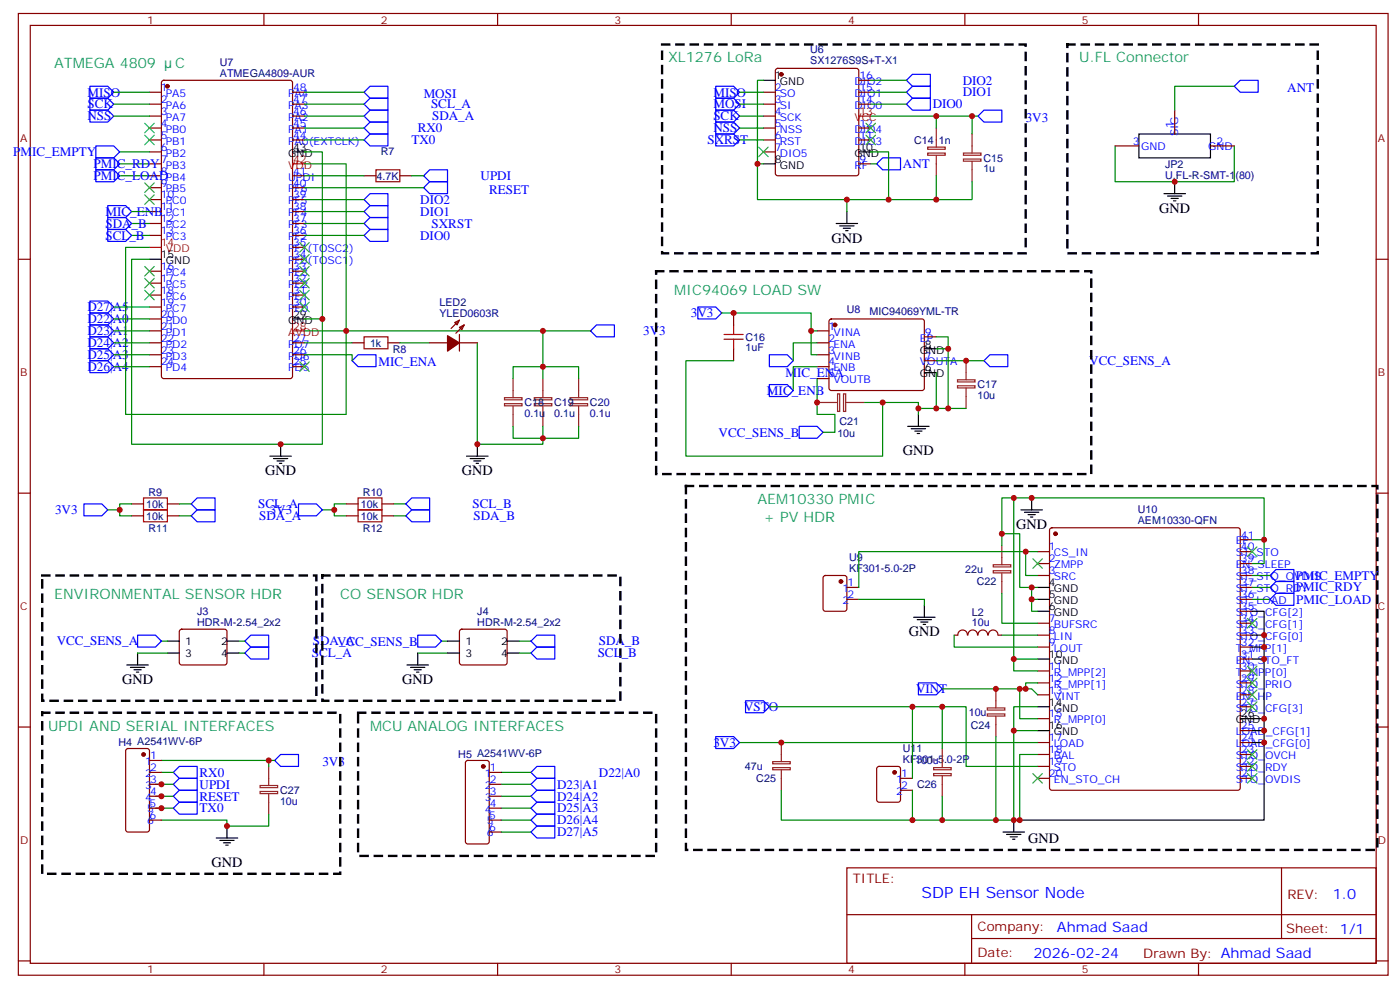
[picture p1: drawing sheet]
<svg xmlns="http://www.w3.org/2000/svg" width="414mm" height="292mm" viewBox="0 0 414 292" stroke-linecap="round" stroke-linejoin="round" font-family="sans-serif">
<g fill="none" stroke="#870000" stroke-width=".35">
<path d="M5.4 4h405.4v284.3h-405.4zM9 7.5h398.2v277.3h-398.2zM78.1 4v3.5M147.2 4v3.5M216.4 4v3.5M285.5 4v3.5M354.7 4v3.5M44.2 27.3h3.6M44.2 30.8h3.6M44.2 34.3h3.6M44.2 37.9h3.6M48 23.9l.5-.2h37.4l.6 .5 .1 87-.5 .7h-37.6l-.7-.4v-87.1z"/>
<path d="M86.6 27.3h3.5M86.6 30.8h3.5M86.6 34.3h3.5M86.6 37.9h3.5M225.9 27.3h3.5M225.9 30.8h3.5M225.9 34.3h3.5M225.9 37.9h3.5M229.7 20.4l.5-.2h23.2l.5 .2 .2 .5v30.4l-.2 .5-.5 .2h-23.2l-.5-.3-.3-.4v-30.4zM254.1 27.3h3.6M254.1 30.8h3.6M254.1 37.9h3.6"/>
<path d="M254.1 23.7h3.6M347.6 32.6v7M44.2 41.4h3.6M44.2 44.9h3.6M44.2 48.4h3.6M44.2 52h3.6M44.2 55.5h3.6M44.2 59h3.6M86.6 41.4h3.5M86.6 52h3.5M86.6 55.5h3.5M86.6 59h3.5"/>
<path d="M107.7 52h3.6M118.3 52h3.5M225.9 41.4h3.5M225.9 44.9h3.5M254.1 41.4h3.6M254.1 48.4h3.6M330 43.1h7M358.2 43.1h7.1M5.4 76.7h3.6M44.2 62.5h3.6M44.2 66.1h3.6M44.2 69.6h3.6"/>
<path d="M86.6 76.7h3.5M86.6 62.5h3.5M86.6 66.1h3.5M86.6 69.6h3.5M86.6 73.1h3.5M407.2 76.7h3.6M44.2 80.2h3.6M44.2 83.7h3.6M44.2 87.2h3.6M44.2 90.8h3.6M44.2 94.3h3.6M44.2 97.8h3.6"/>
<path d="M86.6 80.2h3.5M86.6 83.7h3.5M86.6 87.2h3.5M86.6 90.8h3.5M134.5 95.4l1.5-.7-.7 1.4zM136 96.8l1.4-.7-.7 1.4zM136 98.9v4.9M136 94.7l-2.5 2.4M137.4 96.1l-2.5 2.4M217.1 92.5v3.6M241.8 97.8h3.5M245.6 94.5l.4-.2h26.8l.5 .2 .2 .5v20l-.7 .5-27-.1-.5-.6v-19.8z"/>
<path d="M273.5 99.6h3.6M44.2 101.4h3.6M44.2 104.9h3.6M44.2 108.4h3.6M86.6 101.4h3.5M86.6 104.9h3.5M86.6 108.4h3.5M104.2 101.4h3.5M114.8 101.4h3.5M127.1 101.4h5.3M136 101.4h5.3M217.1 103.1v3.5"/>
<path d="M241.8 101.4h3.5M241.8 104.9h3.5M241.8 108.4h3.5M241.8 111.9h3.5M273.5 106.6h3.6M5.4 145.8h3.6M38.9 149h3.6M38.9 152.5h3.6M49.5 149h3.6M49.5 152.5h3.6M102.4 149h3.6M102.4 152.5h3.6"/>
<path d="M113 149h3.6M113 152.5h3.6M310.8 156.2l.5-.2h55l.5 .2 .2 .5v76.2l-.2 .5-.5 .2h-55l-.5-.2-.2-.5v-76.2zM367 159.6h3.6M407.2 145.8h3.6M243.8 170.4l.5-.3h5.6l.7 .5v9.4l-.4 .7h-5.9l-.7-.4v-9.4zM250.6 177.2h3.5M250.6 173.7h3.5M307.1 163.1h3.5M307.1 166.6h3.5M307.1 170.1h3.5M367 163.1h3.6"/>
<path d="M367 166.6h3.6M367 170.1h3.6M367 177.2h3.6M367 173.7h3.6M53.3 186.2l.5-.2h12.7l.5 .2 .2 .5-.1 9.5-.6 .4-13-.1-.4-.6v-9.2zM136.2 186.2l.5-.2h12.7l.5 .2 .2 .5-.1 9.5-.6 .4-13-.1-.4-.6v-9.2zM286.3 187.8a1.41 1.41 0 0 0-1.4-1.5 1.41 1.41 0 0 0-1.4 1.5h-1.1M286.5 187.8a1.41 1.41 0 0 1 1.4-1.5 1.41 1.41 0 0 1 1.4 1.5M289.4 187.8a1.41 1.41 0 0 1 1.4-1.5 1.41 1.41 0 0 1 1.5 1.5M292.5 187.8a1.41 1.41 0 0 1 1.4-1.5 1.41 1.41 0 0 1 1.4 1.5M295.4 187.8h1.1M307.1 184.3h3.5"/>
<path d="M307.1 187.8h3.5M307.1 191.3h3.5M307.1 198.4h3.5M367 184.3h3.6M367 187.8h3.6M367 191.3h3.6M367 198.4h3.6M367 194.8h3.6M367 180.7h3.6M5.4 214.9h3.6M307.1 201.9h3.5M307.1 205.4h3.5"/>
<path d="M307.1 212.5h3.5M307.1 219.5h3.5M367 201.9h3.6M367 205.4h3.6M367 219.5h3.6M367 216h3.6M367 209h3.6M407.2 214.9h3.6M37.4 221.5l.5-.2h5.6l.7 .4v23.6l-.4 .6-5.9 .1-.7-.5v-23.5zM44.2 228.4h3.6M44.2 231.9h3.6M44.2 235.4h3.6"/>
<path d="M44.2 238.9h3.6M44.2 224.8h3.6M138 225l.4-.2h5.7l.6 .5 .1 23.5-.5 .7h-5.9l-.6-.4-.1-23.6zM144.8 228.4h3.5M144.8 231.9h3.5M144.8 235.4h3.5M144.8 238.9h3.5M259.7 226.8l.4-.2h5.7l.6 .4 .1 9.5-.5 .6-5.9 .1-.6-.5-.1-9.4zM266.5 230.1h3.5M266.5 233.6h3.5M307.1 223.1h3.5M307.1 226.6h3.5"/>
<path d="M307.1 230.1h3.5M367 223.1h3.6M367 226.6h3.6M367 230.1h3.6M44.2 242.5h3.6M144.8 242.5h3.5M144.8 246h3.5M250.6 256.6h156.6v28.2h-156.6zM379.2 256.6v20.9M250.6 270.4h156.5M287.5 277.5h119.6M287.5 270.4v14.1"/>
<path d="M5.4 284.1h3.6M78.1 284.8v3.5M147.2 284.8v3.5M216.4 284.8v3.5M285.5 284.8v3.5M354.7 284.8v3.5M407.2 284.1h3.6"/>
</g>
<g fill="#870000" stroke="#870000" stroke-width=".35">
<path d="M132.4 99.2l3.6 2.2-3.6 2.4z"/>
<circle cx="49.5" cy="25.5" r=".53"/>
<circle cx="231.2" cy="22" r=".53"/>
<circle cx="247.1" cy="96.1" r=".53"/>
<circle cx="312.3" cy="157.8" r=".53"/>
<circle cx="143" cy="226.6" r=".53"/>
<circle cx="42.5" cy="223.1" r=".53"/>
<circle cx="248.8" cy="171.9" r=".53"/>
<circle cx="264.7" cy="228.4" r=".53"/>
</g>
<path d="M254.1 34.3h3.6M86.6 48.4h3.5M44.2 73.1h3.6M86.6 97.8h3.5" fill="none" stroke="#f00" stroke-width=".35"/>
<g fill="none" stroke="#000" stroke-width=".35">
<path d="M225.9 23.7h3.5M337 39.6h21.2v7.1h-21.2zM86.6 44.9h3.5M225.9 48.4h3.5M254.1 44.9h3.6M344.5 57.3h6.3M345.5 58h4.2M346.6 58.7h2.1M347.3 59.4h.7M347.6 53.7v3.6M44.2 76.7h3.6M247.4 66.1h6.4"/>
<path d="M248.5 66.8h4.2M249.6 67.5h2.1M250.3 68.2h.7M250.6 62.5v3.6M86.6 94.3h3.5M273.5 110.2h3.6M273.5 103.1h3.6M79.9 134.9h6.3M80.9 135.6h4.3M82 136.3h2.1M82.7 137h.7M83 131.3v3.6"/>
<path d="M138.1 134.9h6.3M139.1 135.6h4.3M140.2 136.3h2.1M140.9 137h.7M141.3 131.3v3.6M268.6 126h6.4M269.7 126.8h4.2M270.7 127.5h2.1M271.4 128.2h.7M271.8 122.5v3.5M302.1 150.7h6.4M303.2 151.4h4.2"/>
<path d="M304.2 152.2h2.2M304.9 152.9h.7M305.3 147.2v3.5M273.5 179v3.5M307.1 173.7h3.5M307.1 177.2h3.5M37.5 196.6h6.4M38.6 197.3h4.2M39.7 198h2.1M40.4 198.7h.7M40.7 193.1v3.5M49.5 189.5h3.6"/>
<path d="M49.5 193.1h3.6M67.2 189.5h3.5M67.2 193.1h3.5M120.4 196.6h6.4M121.5 197.3h4.2M122.6 198h2.1M123.3 198.7h.7M123.6 193.1v3.5M132.4 189.5h3.6M132.4 193.1h3.6M150.1 189.5h3.5M150.1 193.1h3.5"/>
<path d="M270.4 182.5h6.3M271.4 183.2h4.3M272.5 183.9h2.1M273.2 184.6h.7M307.1 180.7h3.5M307.1 194.8h3.5M370.6 187.8h3.5v24.7M370.6 180.7h3.5v7.1M370.6 194.8h3.5M370.6 191.3h3.5M307.1 209h3.5M307.1 216h3.5"/>
<path d="M367 212.5h7.1v30h-72.3M370.6 216h3.5M370.6 219.5h3.5M64 247.8h6.3M65.1 248.5h4.2M66.1 249.2h2.1M66.8 249.9h.7M67.2 244.2v3.6M296.8 246h6.4M297.9 246.7h4.2M298.9 247.4h2.2M299.6 248.1h.8"/>
<path d="M300 242.5v3.5"/>
</g>
<g fill="none" stroke="#00f" stroke-width=".35">
<path d="M26.6 25.5h5.3l1.8 1.8-1.8 1.7h-5.3zM26.6 29h5.3l1.8 1.8-1.8 1.8h-5.3zM26.6 32.6h5.3l1.8 1.7-1.8 1.8h-5.3zM109.5 39.6h5.3v3.5h-5.3l-1.8-1.7zM109.5 36.1h5.3v3.5h-5.3l-1.8-1.7zM109.5 32.6h5.3v3.5h-5.3l-1.8-1.8zM109.5 29h5.3v3.6h-5.3l-1.8-1.8zM109.5 25.5h5.3v3.5h-5.3l-1.8-1.7zM211.8 25.5h5.3l1.8 1.8-1.8 1.7h-5.3zM211.8 29h5.3l1.8 1.8-1.8 1.8h-5.3zM211.8 32.6h5.3l1.8 1.7-1.8 1.8h-5.3zM211.8 36.1h5.3l1.8 1.8-1.8 1.7h-5.3z"/>
<path d="M211.8 39.6h5.3l1.8 1.8-1.8 1.7h-5.3zM270 29h5.3v3.6h-5.3l-1.7-1.8zM270 25.5h5.3v3.5h-5.3l-1.7-1.7zM270 22h5.3v3.5h-5.3l-1.7-1.8zM291.2 32.6h5.3v3.5h-5.3l-1.8-1.8zM367 23.7h5.3v3.6h-5.3l-1.7-1.8zM28.4 43.1h5.3l1.7 1.8-1.7 1.8h-5.3zM28.4 46.7h5.3l1.7 1.7-1.7 1.8h-5.3zM28.4 50.2h5.3l1.7 1.8-1.7 1.7h-5.3zM109.5 57.3h5.3v3.5h-5.3l-1.8-1.8zM127.1 53.7h5.3v3.6h-5.3l-1.7-1.8zM127.1 50.2h5.3v3.5h-5.3l-1.7-1.7z"/>
<path d="M259.4 48.4l1.8-1.7h5.3v3.5h-5.3zM31.9 60.8h5.3l1.7 1.7-1.7 1.8h-5.3zM31.9 64.3h5.3l1.7 1.8-1.7 1.7h-5.3zM31.9 67.8h5.3l1.7 1.8-1.7 1.8h-5.3zM109.5 67.8h5.3v3.6h-5.3l-1.8-1.8zM109.5 64.3h5.3v3.5h-5.3l-1.8-1.7zM109.5 60.8h5.3v3.5h-5.3l-1.8-1.8zM26.6 96.1h5.3l1.8 1.7-1.8 1.8h-5.3zM26.6 92.5h5.3l1.8 1.8-1.8 1.8h-5.3zM26.6 99.6h5.3l1.8 1.8-1.8 1.7h-5.3zM26.6 89h5.3l1.8 1.8-1.8 1.7h-5.3zM176.5 96.1h5.3v3.5h-5.3l-1.7-1.8z"/>
<path d="M206.5 90.8h5.3l1.8 1.7-1.8 1.8h-5.3zM26.6 106.6h5.3l1.8 1.8-1.8 1.8h-5.3zM26.6 103.1h5.3l1.8 1.8-1.8 1.7h-5.3zM104.2 106.6l1.8-1.7h5.3v3.5h-5.3zM227.7 104.9h5.3l1.7 1.7-1.7 1.8h-5.3zM227.7 113.7h5.3l1.7 1.8-1.7 1.7h-5.3zM291.2 106.6l1.7-1.7h5.3v3.5h-5.3zM236.5 126h5.3l1.8 1.8-1.8 1.8h-5.3zM24.8 149h5.3l1.8 1.7-1.8 1.8h-5.3zM56.6 149l1.7-1.8h5.3v3.5h-5.3zM58.3 150.7h5.3v3.6h-5.3l-1.7-1.8zM88.3 149h5.3l1.8 1.7-1.8 1.8h-5.3z"/>
<path d="M121.8 147.2h5.3v3.5h-5.3l-1.7-1.7zM121.8 150.7h5.3v3.6h-5.3l-1.7-1.8zM375.8 173.7l1.8-1.8h5.3v3.5h-5.3zM375.8 170.1l1.8-1.7h5.3v3.5h-5.3zM375.8 177.2l1.8-1.8h5.3v3.6h-5.3zM40.7 187.8h5.3l1.8 1.7-1.8 1.8h-5.3zM74.2 187.8h5.3v3.5h-5.3l-1.7-1.8zM74.2 191.3h5.3v3.5h-5.3l-1.7-1.7zM123.6 187.8h5.3l1.8 1.7-1.8 1.8h-5.3zM158.9 187.8h5.3v3.5h-5.3l-1.8-1.8zM158.9 191.3h5.3v3.5h-5.3l-1.8-1.7zM211.8 217.8h5.3l1.8 1.7-1.8 1.8h-5.3z"/>
<path d="M220.6 207.2h5.3l1.8 1.8-1.8 1.7h-5.3zM271.8 201.9h5.3l1.7 1.8-1.7 1.7h-5.3zM51.3 228.4l1.8-1.8h5.2v3.5h-5.2zM53.1 230.1h5.2v3.5h-5.2l-1.8-1.7zM53.1 237.2h5.2v3.5h-5.2l-1.8-1.8zM53.1 233.6h5.2v3.6h-5.2l-1.8-1.8zM83 223.1h5.3v3.5h-5.3l-1.7-1.8zM158.9 233.6h5.3v3.6h-5.3l-1.8-1.8zM158.9 230.1h5.3v3.5h-5.3l-1.8-1.7zM158.9 226.6h5.3v3.5h-5.3l-1.8-1.7zM158.9 237.2h5.3v3.5h-5.3l-1.8-1.8zM158.9 240.7h5.3v3.5h-5.3l-1.8-1.7z"/>
<path d="M158.9 244.2h5.3v3.6h-5.3l-1.8-1.8z"/>
</g>
<g fill="none" stroke="#008700" stroke-width=".35">
<path d="M33.7 27.3h10.5M33.7 30.8h10.5M33.7 34.3h10.5M90.1 27.3h17.6M90.1 30.8h17.6M90.1 34.3h17.6M90.1 37.9h17.6M218.9 27.3h7M218.9 30.8h7M218.9 34.3h7M218.9 37.9h7M225.9 23.7h-1.7v24.7h1.7"/>
<path d="M257.7 27.3h10.6M257.7 30.8h10.6M257.7 34.3h31.7M257.7 23.7h10.6M277.1 34.3v3.6M287.7 34.3v5.3M365.3 25.5h-17.7v7.1M35.4 52h8.8M35.4 48.4h8.8M35.4 44.9h8.8M90.1 44.9h5.3v49.4M90.1 48.4h12.3v74.1h-65.2v-49.4h7"/>
<path d="M90.1 41.4h17.6M90.1 52h17.6M90.1 55.5h35.3M90.1 59h17.6M121.8 52h3.6M218.9 41.4h7M250.6 59v3.5M257.7 44.9h5.3v14.1h-38.8v-10.6M257.7 48.4h1.7M277.1 52v7M287.7 53.7v5.3h-24.7M330 43.1v10.6h35.3v-10.6"/>
<path d="M38.9 69.6h5.3M38.9 66.1h5.3M38.9 62.5h5.3M44.2 76.7h-5.3v54.6h56.5v-37h-5.3M90.1 69.6h17.6M90.1 66.1h17.6M90.1 62.5h17.6M33.7 97.8h10.5M33.7 94.3h10.5M33.7 90.8h10.5M90.1 97.8h84.7M160.7 97.8v10.6h10.5v3.5"/>
<path d="M213.6 92.5h26.4v5.3h1.8M240 97.8v7.1h1.8M277.1 99.6h3.5v3.5M33.7 101.4h10.5M33.7 104.9h10.5M33.7 108.4h10.5M90.1 104.9h14.1v1.7M90.1 101.4h14.1M118.3 101.4h8.8M141.3 101.4v29.9h19.4v-1.7h10.5v-3.6M151.8 111.9v-3.5h8.9v3.5M217.1 106.6h-14.1v28.3h58.2v-15.9"/>
<path d="M241.8 101.4h-7.1v5.2M241.8 108.4h-7.1v7.1M241.8 111.9v10.6h5.3v5.3h-3.5M255.9 119h15.9v1.8M277.1 103.1h3.5v17.7M277.1 106.6h14.1M277.1 110.2v10.6M151.8 126v3.6h8.9v-3.6M285.9 120.8h-14.1v1.7M35.4 150.7v1.8h3.5M38.9 149h-3.5v1.7h-3.5M53.1 149h3.5"/>
<path d="M53.1 152.5h3.5M98.9 150.7v1.8h3.5M102.4 149h-3.5v1.7h-3.5M116.6 149h3.5M116.6 152.5h3.5M296.5 157.8h5.3v15.9h3.5M300 147.2v47.6h7.1M370.6 159.6h3.5v-12.4h-77.6v14.1M374.1 159.6v7h-3.5M254.1 177.2h19.4v1.8M296.5 175.4v8.9h10.6M303.5 163.1h-49.4v10.6"/>
<path d="M305.3 177.2v3.5h1.8M307.1 173.7h-1.8v3.5h1.8M307.1 163.1h-3.6v7h3.6M370.6 173.7h5.2M370.6 170.1h5.2M370.6 177.2h5.2M40.7 193.1h8.8M47.8 189.5h1.7M70.7 189.5h1.8M70.7 193.1h1.8M123.6 193.1h8.8M130.7 189.5h1.7"/>
<path d="M153.6 189.5h3.5M153.6 193.1h3.5M282.4 187.8v3.5h24.7M296.5 187.8h10.6M300 194.8v3.6h7.1M218.9 219.5h88.2M227.7 209h58.2v17.6h21.2M270 209v21.1M278.8 203.7h26.5l1.8 1.7M278.8 209v12.3M300 216h7.1M301.8 203.7v8.8h5.3"/>
<path d="M307.1 209h-7.1v33.5h-5.3v-24.7M307.1 201.9h-3.6v1.8M46 231.9h5.3M46 238.9h5.3M46 235.4h5.3M47.8 224.8h31.7M47.8 228.4h3.5M81.3 224.8h-1.8v1.8M148.3 231.9h8.8M148.3 238.9h8.8M148.3 228.4h8.8M148.3 235.4h8.8"/>
<path d="M231.2 233.6v8.9h63.5M270 233.6v8.9M278.8 235.4v7.1M307.1 223.1h-5.3v19.4h-1.8M79.5 240.7v3.5h-12.3v-1.7h-19.4M148.3 242.5h8.8M148.3 246h8.8"/>
</g>
<path d="M111.3 50.2h7v3.5h-7zM107.7 99.6h7.1v3.5h-7.1zM214.3 98.9h5.6M217.1 96.1v2.8M214.3 100.3h5.6M217.1 100.3v2.8M42.5 147.2h7v3.5h-7zM42.5 150.7h7v3.6h-7zM106 150.7h7v3.6h-7zM106 147.2h7v3.5h-7z" fill="none" stroke="#a10000" stroke-width=".35"/>
<g fill="none" stroke="#8c2424" stroke-width=".35">
<path d="M277.1 37.9v5.6M287.7 39.6v5.7M274.5 45.3h5.2v.6h-5.2zM274.5 43.5h5.2v.6h-5.2zM277.1 46v6M285.1 47h5.2v.7h-5.2zM285.1 45.3h5.2v.6h-5.2zM287.7 47.7v6M149.3 119.3h5.2v.7h-5.2zM149.3 117.6h5.2v.6h-5.2zM151.8 111.9v5.7M158.1 119.3h5.2v.7h-5.2z"/>
<path d="M158.1 117.6h5.2v.6h-5.2zM160.7 111.9v5.7M168.7 119.3h5.2v.7h-5.2zM168.7 117.6h5.2v.6h-5.2zM171.2 111.9v5.7M241.8 119h6M247.9 116.5h.6v5.1h-.6zM249.6 116.5h.7v5.1h-.7zM250.3 119h5.6M283.4 114.1h5.1v.6h-5.1zM283.4 112.3h5.1v.6h-5.1zM285.9 106.6v5.7"/>
<path d="M285.9 114.8v6M151.8 120.1v5.9M160.7 120.1v5.9M171.2 120.1v5.9M293.9 168.7h5.2v.7h-5.2zM293.9 167h5.2v.6h-5.2zM296.5 161.3v5.7M296.5 169.4v6M231.2 219.5v5.7M292.2 211.1h5.2v.6h-5.2zM292.2 209.3h5.2v.6h-5.2zM294.7 203.7v5.6"/>
<path d="M294.7 211.8v6M77 234h5.2v.6h-5.2zM77 232.2h5.2v.7h-5.2zM79.5 226.6v5.6M79.5 234.7v6M228.7 226.9h5.2v.7h-5.2zM228.7 225.2h5.2v.6h-5.2zM231.2 227.6v6M276.3 228.7h5.2v.6h-5.2zM276.3 226.9h5.2v.7h-5.2zM278.8 221.3v5.6M278.8 229.4v6"/>
</g>
<g fill="none" stroke="#3c3" stroke-width=".35">
<path d="M42.8 36.4l2.8 2.9M42.8 40l2.8 2.8M45.6 36.4l-2.8 2.9M45.6 40l-2.8 2.8M256.3 36.4l2.8 2.9M256.3 40l2.8 2.8M259.1 36.4l-2.8 2.9M259.1 40l-2.8 2.8M42.8 54.1l2.8 2.8M42.8 57.6l2.8 2.8M45.6 54.1l-2.8 2.8M45.6 57.6l-2.8 2.8"/>
<path d="M224.5 43.5l2.8 2.8M227.3 43.5l-2.8 2.8M42.8 78.8l2.8 2.8M45.6 78.8l-2.8 2.8M88.7 78.8l2.8 2.8M88.7 75.2l2.8 2.9M88.7 71.7l2.8 2.8M91.5 78.8l-2.8 2.8M91.5 75.2l-2.8 2.9M91.5 71.7l-2.8 2.8M42.8 82.3l2.8 2.8M42.8 85.8l2.8 2.9"/>
<path d="M45.6 82.3l-2.8 2.8M45.6 85.8l-2.8 2.9M88.7 89.4l2.8 2.8M88.7 85.8l2.8 2.9M88.7 82.3l2.8 2.8M91.5 89.4l-2.8 2.8M91.5 85.8l-2.8 2.9M91.5 82.3l-2.8 2.8M88.7 107l2.8 2.8M91.5 107l-2.8 2.8M305.6 165.2l2.9 2.8M308.5 165.2l-2.9 2.8"/>
<path d="M369.1 161.7l2.9 2.8M372 161.7l-2.9 2.8M369.1 197l2.9 2.8M369.1 182.8l2.9 2.9M372 197l-2.9 2.8M372 182.8l-2.9 2.9M369.1 200.5l2.9 2.8M369.1 204l2.9 2.8M369.1 207.5l2.9 2.9M372 200.5l-2.9 2.8M372 204l-2.9 2.8M372 207.5l-2.9 2.9"/>
<path d="M305.6 228.7l2.9 2.8M308.5 228.7l-2.9 2.8M369.1 221.7l2.9 2.8M369.1 225.2l2.9 2.8M369.1 228.7l2.9 2.8M372 221.7l-2.9 2.8M372 225.2l-2.9 2.8M372 228.7l-2.9 2.8"/>
</g>
<path d="M195.9 13.2h107.6v61.7h-107.6zM315.9 13.2h74.1v61.7h-74.1zM194.2 80.2h128.7v60h-128.7zM203 143.7h204.6v107.6h-204.6zM12.5 170.1h81.1v37.1h-81.1zM95.4 170.1h88.2v37.1h-88.2zM12.5 210.7h88.2v47.6h-88.2zM106 210.7h88.2v42.3h-88.2z" fill="none" stroke="#000" stroke-width=".71" stroke-dasharray="2.1 2.1"/>
<g fill="#c00">
<circle cx="95.4" cy="94.3" r=".88"/>
<circle cx="102.4" cy="97.8" r=".88"/>
<circle cx="35.4" cy="150.7" r=".88"/>
<circle cx="160.7" cy="129.6" r=".88"/>
<circle cx="160.7" cy="108.4" r=".88"/>
<circle cx="160.7" cy="97.8" r=".88"/>
<circle cx="224.2" cy="48.4" r=".88"/>
<circle cx="250.6" cy="59" r=".88"/>
<circle cx="287.7" cy="34.3" r=".88"/>
<circle cx="263" cy="59" r=".88"/>
<circle cx="347.6" cy="53.7" r=".88"/>
<circle cx="83" cy="131.3" r=".88"/>
<circle cx="285.9" cy="106.6" r=".88"/>
<circle cx="277.1" cy="120.8" r=".88"/>
<circle cx="280.6" cy="120.8" r=".88"/>
<circle cx="300" cy="216" r=".88"/>
<circle cx="300" cy="242.5" r=".88"/>
<circle cx="305.3" cy="177.2" r=".88"/>
<circle cx="296.5" cy="157.8" r=".88"/>
<circle cx="305.3" cy="173.7" r=".88"/>
<circle cx="374.1" cy="159.6" r=".88"/>
<circle cx="294.7" cy="242.5" r=".88"/>
<circle cx="305.3" cy="147.2" r=".88"/>
<circle cx="300" cy="147.2" r=".88"/>
<circle cx="301.8" cy="242.5" r=".88"/>
<circle cx="47.8" cy="238.9" r=".88"/>
<circle cx="47.8" cy="235.4" r=".88"/>
<circle cx="47.8" cy="231.9" r=".88"/>
<circle cx="67.2" cy="244.2" r=".88"/>
<circle cx="79.5" cy="224.8" r=".88"/>
<circle cx="271.8" cy="120.8" r=".88"/>
<circle cx="240" cy="97.8" r=".88"/>
<circle cx="280.6" cy="103.1" r=".88"/>
<circle cx="241.8" cy="119" r=".88"/>
<circle cx="217.1" cy="92.5" r=".88"/>
<circle cx="261.2" cy="119" r=".88"/>
<circle cx="98.9" cy="150.7" r=".88"/>
<circle cx="141.3" cy="131.3" r=".88"/>
<circle cx="303.5" cy="163.1" r=".88"/>
<circle cx="303.5" cy="203.7" r=".88"/>
<circle cx="300" cy="194.8" r=".88"/>
<circle cx="294.7" cy="203.7" r=".88"/>
<circle cx="301.8" cy="203.7" r=".88"/>
<circle cx="374.1" cy="216" r=".88"/>
<circle cx="374.1" cy="219.5" r=".88"/>
<circle cx="270" cy="242.5" r=".88"/>
<circle cx="374.1" cy="212.5" r=".88"/>
<circle cx="374.1" cy="187.8" r=".88"/>
<circle cx="270" cy="209" r=".88"/>
<circle cx="231.2" cy="219.5" r=".88"/>
<circle cx="278.8" cy="209" r=".88"/>
<circle cx="278.8" cy="242.5" r=".88"/>
<circle cx="374.1" cy="191.3" r=".88"/>
<circle cx="277.1" cy="34.3" r=".88"/>
<circle cx="277.1" cy="59" r=".88"/>
<circle cx="374.1" cy="194.8" r=".88"/>
</g>
<text font-size="4.6" fill="#00f" x="272.7" y="265.6">SDP EH Sensor Node</text>
<g font-size="4.2" fill="#099">
<text x="16" y="20.2">ATMEGA 4809</text>
<text x="51.9" y="20.2">C</text>
<text x="197.7" y="18.5">XL1276 LoRa</text>
<text x="319.4" y="18.5">U.FL Connector</text>
<text x="199.5" y="87.2">MIC94069 LOAD SW</text>
<text x="224.2" y="149">AEM10330 PMIC</text>
<text x="225.9" y="154.3">+ PV HDR</text>
<text x="16" y="177.2">ENVIRONMENTAL SENSOR HDR</text>
<text x="100.7" y="177.2">CO SENSOR HDR</text>
<text x="14.3" y="216">UPDI AND SERIAL INTERFACES</text>
<text x="109.5" y="216">MCU ANALOG INTERFACES</text>
</g>
<g font-size="4.2">
<text x="343" y="62.9">GND</text>
<text x="246" y="71.7">GND</text>
<text x="267.2" y="134.6">GND</text>
<text x="78.5" y="140.5">GND</text>
<text x="136.7" y="140.5">GND</text>
<text x="300.7" y="156.4">GND</text>
<text x="269" y="188.1">GND</text>
<text x="36.1" y="202.2">GND</text>
<text x="119" y="202.2">GND</text>
<text x="304.2" y="249.2">GND</text>
<text x="62.6" y="256.2">GND</text>
</g>
<g font-size="4.2" fill="#00f">
<text x="394.4" y="265.8">1.0</text>
<text x="312.8" y="275.4">Ahmad Saad</text>
<text x="305.9" y="283.2">2026-02-24</text>
</g>
<g font-size="3.9" fill="#00f">
<text x="25.9" y="28.5">MISO</text>
<text x="125.4" y="29">MOSI</text>
<text x="211.1" y="28.5">MISO</text>
<text x="284.9" y="28.5">DIO1</text>
<text x="284.9" y="25">DIO2</text>
<text x="380.9" y="27.3">ANT</text>
<text x="25.9" y="32.1">SCK</text>
<text x="25.9" y="35.6">NSS</text>
<text x="127.6" y="32.1">SCL_A</text>
<text x="127.9" y="35.6">SDA_A</text>
<text x="211.1" y="32.1">MOSI</text>
<text x="211.1" y="35.6">SCK</text>
<text x="276" y="32.1">DIO0</text>
<text x="123.6" y="39.1">RX0</text>
<text x="211.1" y="39.1">NSS</text>
<text x="303.5" y="36.1">3V3</text>
<text x="3.9" y="46.2">PMIC_EMPTY</text>
<text x="121.7" y="42.6">TX0</text>
<text x="209.3" y="42.7">SXRST</text>
<text x="27.7" y="49.7">PMIC_RDY</text>
<text x="27.7" y="53.2">PMIC_LOAD</text>
<text x="142.2" y="53.2">UPDI</text>
<text x="267.2" y="49.7">ANT</text>
<text x="144.8" y="57.3">RESET</text>
<text x="31.2" y="63.8">MIC_ENB</text>
<text x="124.4" y="63.8">DIO1</text>
<text x="124.4" y="60.3">DIO2</text>
<text x="31.2" y="67.3">SDA_B</text>
<text x="31.2" y="70.9">SCL_B</text>
<text x="124.3" y="70.8">DIO0</text>
<text x="127.7" y="67.3">SXRST</text>
<text x="25.9" y="95.6">D22|A0</text>
<text x="25.9" y="92">D27|A5</text>
<text x="204.5" y="93.8">3V3</text>
<text x="25.9" y="99.1">D23|A1</text>
<text x="190.4" y="99.1">3V3</text>
<text x="25.9" y="106.2">D25|A3</text>
<text x="25.9" y="102.6">D24|A2</text>
<text x="322.3" y="108">VCC_SENS_A</text>
<text x="25.9" y="109.7">D26|A4</text>
<text x="112" y="108.2">MIC_ENA</text>
<text x="232.5" y="111.4">MIC_ENA</text>
<text x="227" y="116.7">MIC_ENB</text>
<text x="212.7" y="129.1">VCC_SENS_B</text>
<text x="16.3" y="152">3V3</text>
<text x="76.4" y="150.2">SCL_A</text>
<text x="76.7" y="153.8">SDA_A</text>
<text x="79.8" y="152">3V3</text>
<text x="139.8" y="150.2">SCL_B</text>
<text x="140.1" y="153.8">SDA_B</text>
<text x="383.5" y="171.3">PMIC_EMPTY</text>
<text x="383.5" y="174.9">PMIC_RDY</text>
<text x="383.6" y="178.5">PMIC_LOAD</text>
<text x="16.8" y="190.8">VCC_SENS_A</text>
<text x="92.6" y="190.8">SDA_A</text>
<text x="99.8" y="190.9">VCC_SENS_B</text>
<text x="177.2" y="190.8">SDA_B</text>
<text x="92.3" y="194.3">SCL_A</text>
<text x="176.9" y="194.3">SCL_B</text>
<text x="271.1" y="204.9">VINT</text>
<text x="220.2" y="210.2">VSTO</text>
<text x="211.1" y="220.8">3V3</text>
<text x="95.4" y="226.6">3V3</text>
<text x="59.1" y="233.2">UPDI</text>
<text x="59.1" y="229.6">RX0</text>
<text x="164.9" y="233.2">D23|A1</text>
<text x="177.2" y="229.6">D22|A0</text>
<text x="59.1" y="236.7">RESET</text>
<text x="164.9" y="236.7">D24|A2</text>
<text x="59.1" y="240.2">TX0</text>
<text x="164.9" y="240.2">D25|A3</text>
<text x="164.9" y="243.7">D26|A4</text>
<text x="164.9" y="247.3">D27|A5</text>
</g>
<g font-size="3.9" fill="#800">
<text x="252.4" y="261.2">TITLE:</text>
<text x="381" y="265.8">REV:</text>
<text x="289.3" y="275.4">Company:</text>
<text x="380.7" y="276">Sheet: 1/1</text>
<text x="289.3" y="283">Date:</text>
<text x="338.3" y="283.1">Drawn By: Ahmad Saad</text>
</g>
<g font-size="3.2" fill="#800">
<text x="43.5" y="7">1</text>
<text x="112.7" y="7">2</text>
<text x="181.8" y="7">3</text>
<text x="251" y="7">4</text>
<text x="320.1" y="7">5</text>
<text x="6" y="42.1">A</text>
<text x="407.8" y="42.1">A</text>
<text x="6" y="111.2">B</text>
<text x="407.8" y="111.2">B</text>
<text x="6" y="180.4">C</text>
<text x="407.8" y="180.4">C</text>
<text x="6" y="249.5">D</text>
<text x="407.8" y="249.5">D</text>
<text x="43.5" y="287.8">1</text>
<text x="112.7" y="287.8">2</text>
<text x="181.8" y="287.8">3</text>
<text x="251" y="287.8">4</text>
<text x="320.1" y="287.8">5</text>
</g>
<g font-size="3.2" fill="#000080">
<text x="239.8" y="15.8">U6</text>
<text x="65.1" y="22.7">ATMEGA4809-AUR</text>
<text x="65.1" y="19.5">U7</text>
<text x="239.8" y="19">SX1276S9S+T-X1</text>
<text x="112.7" y="46">R7</text>
<text x="270.5" y="42.5">C14</text>
<text x="277.9" y="42.5">1n</text>
<text x="291" y="47.8">C15</text>
<text x="111.4" y="53.1">4.7K</text>
<text x="291" y="51">1u</text>
<text x="344.8" y="52.9">U.FL-R-SMT-1(80)</text>
<text x="344.8" y="49.7">JP2</text>
<text x="130.1" y="93.6">YLED0603R</text>
<text x="130.1" y="90.4">LED2</text>
<text x="250.6" y="92.5">U8</text>
<text x="257.3" y="93">MIC94069YML-TR</text>
<text x="220.6" y="100.7">C16</text>
<text x="109.5" y="102.5">1k</text>
<text x="116.2" y="104.3">R8</text>
<text x="220.6" y="103.9">1uF</text>
<text x="289.2" y="118">10u</text>
<text x="289.2" y="114.8">C17</text>
<text x="155.2" y="123.3">0.1u</text>
<text x="155.2" y="120.1">C18</text>
<text x="164" y="123.3">0.1u</text>
<text x="164" y="120.1">C19</text>
<text x="174.6" y="123.3">0.1u</text>
<text x="174.6" y="120.1">C20</text>
<text x="248.4" y="125.6">C21</text>
<text x="247.8" y="129.1">10u</text>
<text x="43.9" y="146.6">R9</text>
<text x="107.4" y="146.6">R10</text>
<text x="43.3" y="150.1">10k</text>
<text x="43.3" y="153.7">10k</text>
<text x="106.8" y="153.7">10k</text>
<text x="106.8" y="150.1">10k</text>
<text x="336.7" y="154.8">AEM10330-QFN</text>
<text x="336.7" y="151.5">U10</text>
<text x="43.9" y="157.2">R11</text>
<text x="107.4" y="157.2">R12</text>
<text x="251.3" y="165.8">U9</text>
<text x="251.3" y="169">KF301-5.0-2P</text>
<text x="285.7" y="169.5">22u</text>
<text x="289.1" y="173.1">C22</text>
<text x="58.3" y="185">HDR-M-2.54_2x2</text>
<text x="58.3" y="181.7">J3</text>
<text x="141.3" y="185">HDR-M-2.54_2x2</text>
<text x="141.3" y="181.7">J4</text>
<text x="287.6" y="185.2">10u</text>
<text x="287.6" y="182">L2</text>
<text x="286.7" y="211.8">10u</text>
<text x="287.3" y="215.4">C24</text>
<text x="35.1" y="220.7">H4 A2541WV-6P</text>
<text x="135.6" y="224.2">H5 A2541WV-6P</text>
<text x="220.4" y="227.7">47u</text>
<text x="267.2" y="225.5">KF301-5.0-2P</text>
<text x="267.2" y="222.3">U11</text>
<text x="270.8" y="226">100u</text>
<text x="223.8" y="231.3">C25</text>
<text x="271.4" y="233">C26</text>
<text x="82.9" y="238">10u</text>
<text x="82.9" y="234.8">C27</text>
</g>
<g font-size="3.2">
<text x="229.3" y="23.4">1</text>
<text x="230.8" y="25.2">GND</text>
<text x="85.3" y="46.3">GND</text>
<text x="86.7" y="44.6">43</text>
<text x="252.8" y="46.3">GND</text>
<text x="254.3" y="44.6">10</text>
<text x="229.3" y="48.1">8</text>
<text x="230.8" y="49.8">GND</text>
<text x="47.6" y="76.3">15</text>
<text x="49.1" y="78.1">GND</text>
<text x="85.3" y="95.7">GND</text>
<text x="86.7" y="93.9">29</text>
<text x="272.2" y="104.5">GND</text>
<text x="273.7" y="102.8">8</text>
<text x="272.2" y="111.6">GND</text>
<text x="273.7" y="109.8">6</text>
<text x="310.4" y="173.3">4</text>
<text x="310.4" y="176.8">5</text>
<text x="311.9" y="175.1">GND</text>
<text x="311.9" y="178.6">GND</text>
<text x="310.4" y="180.4">6</text>
<text x="311.9" y="182.1">GND</text>
<text x="54.8" y="190.6">1</text>
<text x="65.4" y="190.6">2</text>
<text x="137.7" y="190.6">1</text>
<text x="148.3" y="190.6">2</text>
<text x="54.8" y="194.1">3</text>
<text x="65.4" y="194.1">4</text>
<text x="137.7" y="194.1">3</text>
<text x="148.3" y="194.1">4</text>
<text x="310.4" y="194.5">10</text>
<text x="311.9" y="196.3">GND</text>
<text x="310.4" y="208.6">14</text>
<text x="310.4" y="215.7">16</text>
<text x="311.9" y="210.4">GND</text>
<text x="365.7" y="213.9">GND</text>
<text x="367.2" y="212.1">26</text>
<text x="311.9" y="217.4">GND</text>
</g>
<g font-size="3.2" fill="#00f">
<text x="254.3" y="23.4">16</text>
<text x="47.6" y="26.9">1</text>
<text x="49.1" y="28.7">PA5</text>
<text x="85.3" y="28.7">PA4</text>
<text x="86.7" y="26.9">48</text>
<text x="229.3" y="26.9">2</text>
<text x="230.8" y="28.7">SO</text>
<text x="252.8" y="28.7">DIO1</text>
<text x="252.8" y="25.2">DIO2</text>
<text x="254.3" y="26.9">15</text>
<text x="47.6" y="30.4">2</text>
<text x="47.6" y="34">3</text>
<text x="49.1" y="32.2">PA6</text>
<text x="49.1" y="35.7">PA7</text>
<text x="85.3" y="35.7">PA2</text>
<text x="85.3" y="32.2">PA3</text>
<text x="86.7" y="34">46</text>
<text x="86.7" y="30.4">47</text>
<text x="229.3" y="30.4">3</text>
<text x="229.3" y="34">4</text>
<text x="230.8" y="32.2">SI</text>
<text x="230.8" y="35.7">SCK</text>
<text x="252.8" y="32.2">DIO0</text>
<text x="254.3" y="30.4">14</text>
<text x="47.6" y="37.5">4</text>
<text x="47.6" y="41">5</text>
<text x="49.1" y="39.3">PB0</text>
<text x="85.3" y="39.3">PA1</text>
<text x="86.7" y="41">44</text>
<text x="86.7" y="37.5">45</text>
<text x="229.3" y="37.5">5</text>
<text x="229.3" y="41">6</text>
<text x="230.8" y="39.3">NSS</text>
<text x="252.8" y="39.3">DIO4</text>
<text x="254.3" y="41">11</text>
<text x="254.3" y="37.5">12</text>
<text x="347.3" y="37.9" transform="rotate(-90 347.3 37.9)">1</text>
<text x="348.7" y="40.3" transform="rotate(-90 348.7 40.3)">SIG</text>
<text x="47.6" y="44.6">6</text>
<text x="49.1" y="42.8">PB1</text>
<text x="49.1" y="46.3">PB2</text>
<text x="85.3" y="42.8">PA0(EXTCLK)</text>
<text x="229.3" y="44.6">7</text>
<text x="230.8" y="42.8">RST</text>
<text x="230.8" y="46.3">DIO5</text>
<text x="252.8" y="42.8">DIO3</text>
<text x="335.3" y="42.8">3</text>
<text x="337.7" y="44.2">GND</text>
<text x="357.5" y="44.2">GND</text>
<text x="360" y="42.8">2</text>
<text x="47.6" y="48.1">7</text>
<text x="47.6" y="51.6">8</text>
<text x="49.1" y="49.8">PB3</text>
<text x="49.1" y="53.4">PB4</text>
<text x="85.3" y="53.4">UPDI</text>
<text x="86.7" y="51.6">41</text>
<text x="252.8" y="49.8">RF</text>
<text x="254.3" y="48.1">9</text>
<text x="47.6" y="55.1">9</text>
<text x="47.6" y="58.7">10</text>
<text x="49.1" y="56.9">PB5</text>
<text x="85.3" y="56.9">PF6</text>
<text x="86.7" y="58.7">39</text>
<text x="86.7" y="55.1">40</text>
<text x="47.6" y="62.2">11</text>
<text x="47.6" y="65.7">12</text>
<text x="49.1" y="60.4">PC0</text>
<text x="49.1" y="64">PC1</text>
<text x="85.3" y="64">PF4</text>
<text x="85.3" y="60.4">PF5</text>
<text x="86.7" y="65.7">37</text>
<text x="86.7" y="62.2">38</text>
<text x="47.6" y="69.3">13</text>
<text x="49.1" y="67.5">PC2</text>
<text x="49.1" y="71">PC3</text>
<text x="85.3" y="71">PF2</text>
<text x="85.3" y="67.5">PF3</text>
<text x="86.7" y="69.3">36</text>
<text x="85.3" y="74.5">PF1(TOSC2)</text>
<text x="86.7" y="76.3">34</text>
<text x="86.7" y="72.8">35</text>
<text x="47.6" y="79.8">16</text>
<text x="47.6" y="83.4">17</text>
<text x="49.1" y="81.6">PC4</text>
<text x="85.3" y="81.6">PE3</text>
<text x="85.3" y="78.1">PF0(TOSC1)</text>
<text x="86.7" y="83.4">32</text>
<text x="86.7" y="79.8">33</text>
<text x="47.6" y="86.9">18</text>
<text x="49.1" y="85.1">PC5</text>
<text x="49.1" y="88.7">PC6</text>
<text x="85.3" y="88.7">PE1</text>
<text x="85.3" y="85.1">PE2</text>
<text x="86.7" y="86.9">31</text>
<text x="47.6" y="90.4">19</text>
<text x="47.6" y="93.9">20</text>
<text x="49.1" y="92.2">PC7</text>
<text x="49.1" y="95.7">PD0</text>
<text x="85.3" y="92.2">PE0</text>
<text x="86.7" y="90.4">30</text>
<text x="47.6" y="97.5">21</text>
<text x="47.6" y="101">22</text>
<text x="49.1" y="99.2">PD1</text>
<text x="86.7" y="101">27</text>
<text x="245.1" y="97.5">1</text>
<text x="245.1" y="101">2</text>
<text x="246.6" y="99.2">VINA</text>
<text x="272.2" y="101">EP</text>
<text x="273.7" y="99.2">9</text>
<text x="47.6" y="104.5">23</text>
<text x="49.1" y="102.8">PD2</text>
<text x="49.1" y="106.3">PD3</text>
<text x="85.3" y="106.3">PD6</text>
<text x="85.3" y="102.8">PD7</text>
<text x="86.7" y="104.5">26</text>
<text x="245.1" y="104.5">3</text>
<text x="246.6" y="102.8">ENA</text>
<text x="246.6" y="106.3">VINB</text>
<text x="273.7" y="106.3">7</text>
<text x="47.6" y="108.1">24</text>
<text x="49.1" y="109.8">PD4</text>
<text x="85.3" y="109.8">PD5</text>
<text x="86.7" y="108.1">25</text>
<text x="245.1" y="108.1">4</text>
<text x="245.1" y="111.6">5</text>
<text x="246.6" y="109.8">ENB</text>
<text x="246.6" y="113.3">VOUTB</text>
<text x="272.2" y="108.1">VOUTA</text>
<text x="365.7" y="161">EP</text>
<text x="367.2" y="159.2">41</text>
<text x="310.4" y="162.7">1</text>
<text x="310.4" y="166.3">2</text>
<text x="311.9" y="164.5">CS_IN</text>
<text x="365.7" y="164.5">ST_STO</text>
<text x="367.2" y="166.3">39</text>
<text x="367.2" y="162.7">40</text>
<text x="250.8" y="173.3">1</text>
<text x="310.4" y="169.8">3</text>
<text x="311.9" y="168">ZMPP</text>
<text x="311.9" y="171.6">SRC</text>
<text x="365.7" y="171.6">ST_STO_OVDIS</text>
<text x="365.7" y="168">EN_SLEEP</text>
<text x="367.2" y="173.3">37</text>
<text x="367.2" y="169.8">38</text>
<text x="249.3" y="175.1">1</text>
<text x="249.3" y="178.6">2</text>
<text x="250.8" y="176.8">2</text>
<text x="365.7" y="178.6">ST_LOAD</text>
<text x="365.7" y="175.1">ST_STO_RDY</text>
<text x="367.2" y="176.8">36</text>
<text x="310.4" y="183.9">7</text>
<text x="311.9" y="185.7">BUFSRC</text>
<text x="365.7" y="185.7">STO_CFG[1]</text>
<text x="365.7" y="182.1">STO_CFG[2]</text>
<text x="367.2" y="183.9">34</text>
<text x="367.2" y="180.4">35</text>
<text x="310.4" y="187.4">8</text>
<text x="310.4" y="191">9</text>
<text x="311.9" y="189.2">LIN</text>
<text x="365.7" y="189.2">STO_CFG[0]</text>
<text x="367.2" y="191">32</text>
<text x="367.2" y="187.4">33</text>
<text x="311.9" y="192.7">LOUT</text>
<text x="365.7" y="196.3">EN_STO_FT</text>
<text x="365.7" y="192.7">T_MPP[1]</text>
<text x="367.2" y="194.5">31</text>
<text x="310.4" y="198">11</text>
<text x="310.4" y="201.5">12</text>
<text x="311.9" y="199.8">R_MPP[2]</text>
<text x="311.9" y="203.3">R_MPP[1]</text>
<text x="365.7" y="203.3">STO_PRIO</text>
<text x="365.7" y="199.8">T_MPP[0]</text>
<text x="367.2" y="201.5">29</text>
<text x="367.2" y="198">30</text>
<text x="310.4" y="205.1">13</text>
<text x="311.9" y="206.8">VINT</text>
<text x="365.7" y="206.8">EN_HP</text>
<text x="367.2" y="208.6">27</text>
<text x="367.2" y="205.1">28</text>
<text x="310.4" y="212.1">15</text>
<text x="311.9" y="213.9">R_MPP[0]</text>
<text x="365.7" y="210.4">STO_CFG[3]</text>
<text x="367.2" y="215.7">25</text>
<text x="310.4" y="219.2">17</text>
<text x="311.9" y="220.9">LOAD</text>
<text x="365.7" y="220.9">LOAD_CFG[0]</text>
<text x="365.7" y="217.4">LOAD_CFG[1]</text>
<text x="367.2" y="219.2">24</text>
<text x="42.9" y="226.2">1</text>
<text x="44.4" y="224.5">1</text>
<text x="310.4" y="222.7">18</text>
<text x="310.4" y="226.2">19</text>
<text x="311.9" y="224.5">BAL</text>
<text x="365.7" y="224.5">STO_OVCH</text>
<text x="367.2" y="226.2">22</text>
<text x="367.2" y="222.7">23</text>
<text x="42.9" y="229.8">2</text>
<text x="42.9" y="233.3">3</text>
<text x="44.4" y="228">2</text>
<text x="44.4" y="231.5">3</text>
<text x="143.5" y="229.8">1</text>
<text x="143.5" y="233.3">2</text>
<text x="145" y="228">1</text>
<text x="145" y="231.5">2</text>
<text x="265.2" y="231.5">1</text>
<text x="266.7" y="229.8">1</text>
<text x="266.7" y="233.3">2</text>
<text x="310.4" y="229.8">20</text>
<text x="311.9" y="228">STO</text>
<text x="311.9" y="231.5">EN_STO_CH</text>
<text x="365.7" y="231.5">STO_OVDIS</text>
<text x="365.7" y="228">STO_RDY</text>
<text x="367.2" y="229.8">21</text>
<text x="42.9" y="236.8">4</text>
<text x="43.5" y="240">5</text>
<text x="44.2" y="238.6">5</text>
<text x="44.4" y="235.1">4</text>
<text x="143.5" y="236.8">3</text>
<text x="145" y="235.1">3</text>
<text x="145" y="238.6">4</text>
<text x="265.2" y="235.1">2</text>
<text x="43.5" y="243.5">6</text>
<text x="44.2" y="242.1">6</text>
<text x="143.5" y="240.3">4</text>
<text x="144.1" y="243.5">5</text>
<text x="144.8" y="242.1">5</text>
<text x="144.8" y="245.6">6</text>
<text x="144.1" y="247.1">6</text>
</g>
<g font-size="3.2" fill="#f00">
<text x="252.8" y="35.7">VCC</text>
<text x="254.3" y="34">13</text>
<text x="85.3" y="49.8">VDD</text>
<text x="86.7" y="48.1">42</text>
<text x="47.6" y="72.8">14</text>
<text x="49.1" y="74.5">VDD</text>
<text x="85.3" y="99.2">AVDD</text>
<text x="86.7" y="97.5">28</text>
</g>
</svg>
